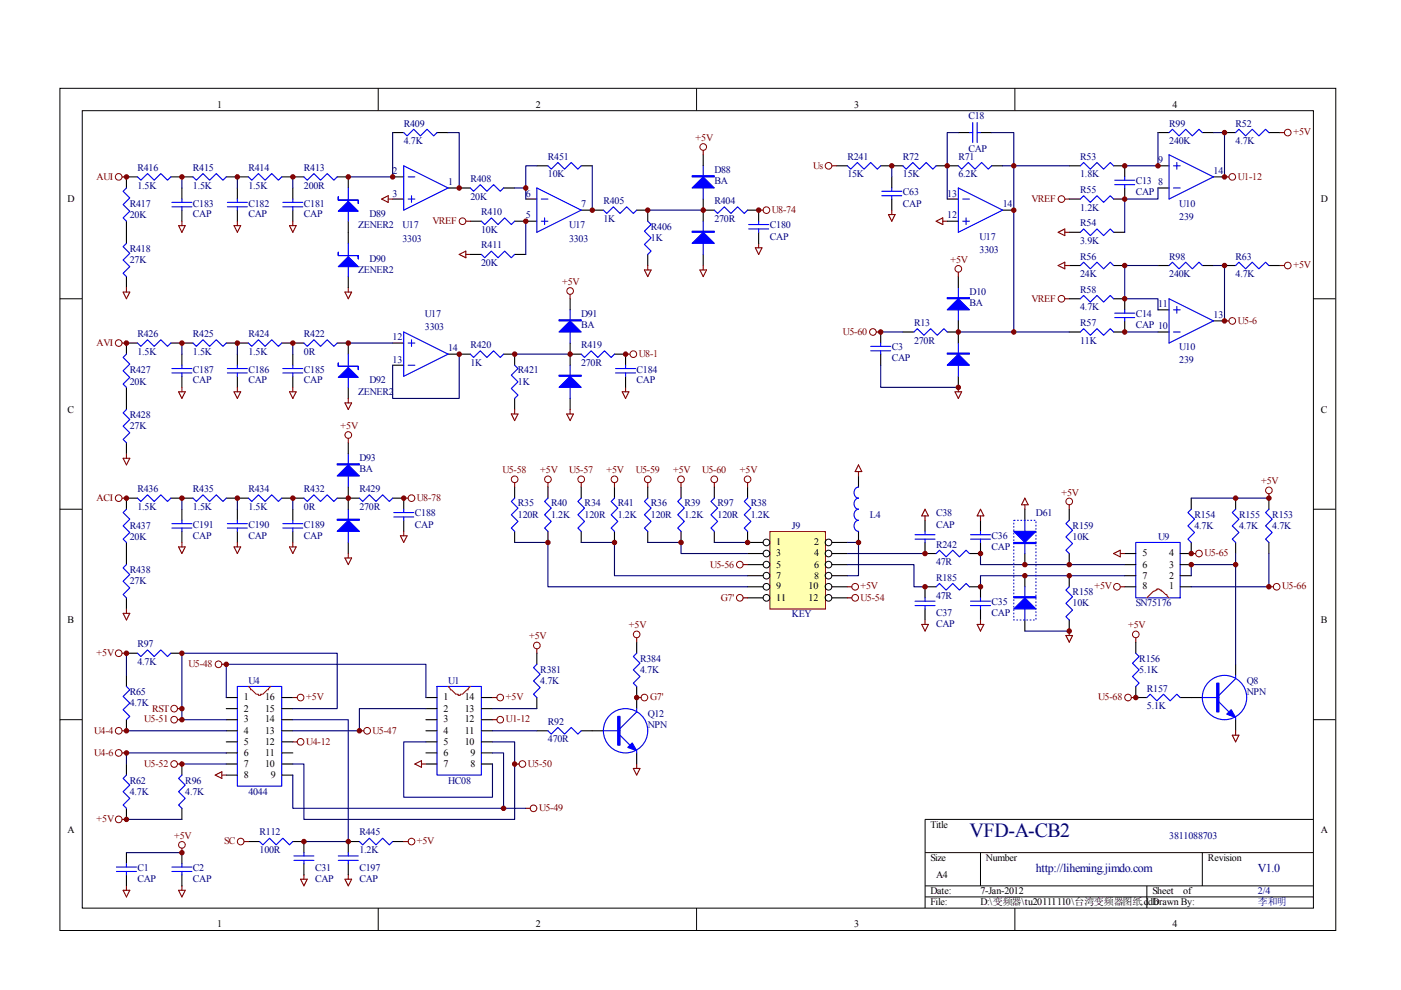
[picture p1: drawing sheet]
<svg xmlns="http://www.w3.org/2000/svg" width="297mm" height="210mm" viewBox="0 0 297 210" stroke-linecap="round" stroke-linejoin="round" font-family="sans-serif">
<g fill="none" stroke="#000" stroke-width=".21">
<path d="M12.7 18.7h270.5v178.6h-270.5zM80.2 18.7v4.7M147.7 18.7v4.7M215.2 18.7v4.7M17.4 23.5h261.1v169h-261.1zM12.7 63.3h4.7M278.4 63.3h4.7M12.7 108h4.7M278.4 108h4.7M12.7 152.6h4.7M278.4 152.6h4.7M278.4 173.7h-82.3v18.8"/>
<path d="M80.2 192.5v4.7M147.7 192.5v4.7M196.1 180.8h82.3M196.1 187.8h82.3M196.1 190.2h82.3M207.9 180.8v7M215.2 192.5v4.7M243.2 187.8v4.7M254.9 180.8v7"/>
</g>
<g fill="none" stroke="#000" stroke-width=".23">
<path d="M29.2 37.5h-2.4v2.4M36.2 37.5h4.7M38.6 39.9v2.3M48 37.5h4.7M50.3 39.9v2.3M59.7 37.5h4.7M62.1 39.9v2.3M71.5 37.5h2.3v2.4M83.2 37.5h2.4M83.2 28.1h2.4M92.7 28.1h2.3M95 39.9h4.7"/>
<path d="M106.8 39.9h2.3M113.8 35.2h2.4M123.2 35.2h2.4M149.1 32.8v2.4M177.3 35.2h2.4M186.7 35.2h4.7M189.1 37.5v2.4M198.5 35.2h4.7M203.2 28.1h2.3M207.9 28.1h2.3M210.2 35.2h2.4M226.7 35.2h2.3"/>
<path d="M236.1 35.2h2.4v2.3M238.5 39.9v2.3h-2.4M245.5 39.9h2.4M245.5 28.1h2.4M245.5 35.2h2.4M254.9 28.1h2.4M257.3 37.5h2.3M259.6 28.1h2.4M269 28.1h2.4M26.8 46.9v4.7M26.8 58.6v2.4M38.6 44.6v2.3"/>
<path d="M50.3 44.6v2.3M62.1 44.6v2.3M73.8 46.9v4.7M73.8 58.6v2.4M83.2 42.2h2.4M99.7 46.9h2.4M99.7 53.9h2.4M109.1 46.9h4.7M109.1 53.9h2.4M111.5 42.2h2.3M123.2 44.6h4.7M135 44.6h2.3v2.3"/>
<path d="M137.3 53.9v2.4M149.1 44.6h2.3M149.1 42.2v4.7M149.1 53.9v2.4M158.5 44.6h2.4v2.3M160.9 49.3v2.3M189.1 42.2v2.4M200.8 42.2h2.4M200.8 46.9h2.4M203.2 58.6v2.4M212.6 44.6h2.3M226.7 42.2h2.3"/>
<path d="M226.7 56.3h2.3M226.7 49.3h2.3M236.1 56.3h2.4M236.1 49.3h2.4M245.5 56.3h2.4M254.9 56.3h2.4M259.6 56.3h2.4M269 56.3h2.4M29.2 72.7h-2.4v2.4M36.2 72.7h4.7M38.6 75.1v2.3M38.6 79.8v2.3"/>
<path d="M48 72.7h4.7M50.3 75.1v2.3M50.3 79.8v2.3M59.7 72.7h4.7M62.1 75.1v2.3M62.1 79.8v2.3M71.5 72.7h2.3v2.4M83.2 77.4h2.4M83.2 72.7h2.4M95 75.1h4.7M106.8 75.1h2.3v2.3M120.9 75.1h2.3"/>
<path d="M120.9 63.3v2.4M120.9 72.7v4.7M130.3 75.1h2.3v2.3M132.6 79.8v2.3M186.7 70.4v2.3M186.7 75.1v2.3M191.4 70.4h2.4M200.8 70.4h2.4M203.2 68v4.7M203.2 79.8v2.3M226.7 70.4h2.3M226.7 63.3h2.3"/>
<path d="M236.1 63.3h2.4v2.4M238.5 68v2.4h-2.4M245.5 70.4h2.4M245.5 65.7h2.4M257.3 68h2.3M26.8 82.1v4.7M26.8 93.9v2.3M73.8 82.1v2.4M73.8 93.9v2.3M109.1 84.5v2.3M120.9 84.5v2.3M26.8 115v4.7"/>
<path d="M29.2 105.6h-2.4v2.4M36.2 105.6h4.7M38.6 108v2.3M38.6 112.7v2.3M48 105.6h4.7M50.3 108v2.3M50.3 112.7v2.3M59.7 105.6h4.7M62.1 108v2.3M62.1 112.7v2.3M71.5 105.6h4.7M73.8 103.3v4.7"/>
<path d="M73.8 115v2.4M83.2 105.6h2.4v2.4M85.6 110.3v2.4M196.1 117.4h2.4M205.5 117.4h2.4M238.5 117.4h2.3M238.5 119.7h2.3M250.2 117.4h2.4M250.2 119.7h2.4M26.8 126.8v2.3M26.8 138.5h2.4M36.2 138.5h2.4"/>
<path d="M113.8 138.5v2.4M135 136.2v2.3M196.1 129.1v2.4M198.5 124.4h-2.4v2.4M205.5 124.4h2.4M238.5 124.4h2.3M238.5 122.1h2.3M240.8 136.2v2.3M250.2 124.4h2.4M250.2 122.1h2.4M26.8 143.2v2.3M26.8 152.6v2.3"/>
<path d="M48 147.9h2.3M48 150.2h2.3M48 152.6h2.3M48 154.9h2.3M48 157.3h2.3M48 159.6h2.3M59.7 147.9h2.4M59.7 150.2h2.4M59.7 152.6h2.4M59.7 154.9h2.4M59.7 157.3h2.4M59.7 159.6h2.4"/>
<path d="M90.3 147.9h2.4M90.3 150.2h2.4M90.3 152.6h2.4M90.3 154.9h2.4M90.3 157.3h2.4M90.3 159.6h2.4M102.1 147.9h2.3M102.1 150.2h2.3M102.1 152.6h2.3M102.1 154.9h2.3M102.1 157.3h2.3M102.1 159.6h2.3"/>
<path d="M113.8 154.9h2.4M113.8 147.9v2.3M123.2 154.9h4.7M135 145.5v4.7M135 159.6v2.4M240.8 145.5v2.4h2.4M250.2 147.9h2.4M26.8 162v2.3M26.8 171.4v2.3M38.6 162v2.3M38.6 171.4v2.3M48 162h2.3"/>
<path d="M48 164.3h2.3M52.7 178.4h2.3M59.7 162h2.4M59.7 164.3h2.4M62.1 178.4h2.3v2.4M76.2 178.4h-2.4v2.4M83.2 178.4h2.4M90.3 162h2.4M102.1 162h2.3M26.8 180.8v2.3M26.8 185.5v2.3M38.6 180.8v2.3"/>
<path d="M38.6 185.5v2.3M64.4 183.1v2.4M73.8 183.1v2.4"/>
</g>
<g fill="none" stroke="#00f" stroke-width=".23">
<path d="M26.8 39.9l-.7 .7 1.4 1.4-1.4 1.4 1.4 1.4-1.4 1.4 .7 .7M29.2 37.5l.7 .7 1.4-1.4 1.4 1.4 1.4-1.4 1.4 1.4 .7-.7M40.9 37.5l.7 .7 1.4-1.4 1.4 1.4 1.5-1.4 1.4 1.4 .7-.7M52.7 37.5l.7 .7 1.4-1.4 1.4 1.4 1.4-1.4 1.4 1.4 .7-.7M64.4 37.5l.7 .7 1.5-1.4 1.4 1.4 1.4-1.4 1.4 1.4 .7-.7M73.8 39.9v7M85.6 28.1l.7 .7 1.4-1.4 1.4 1.4 1.4-1.4 1.4 1.4 .8-.7M85.6 35.2l9.4 4.7-9.4 4.7zM86.5 37.5h1.5M99.7 39.9l.7 .7 1.4-1.4 1.4 1.4 1.4-1.4 1.5 1.4 .7-.7M113.8 39.9l9.4 4.7-9.4 4.7zM116.2 35.2l.7 .7 1.4-1.4 1.4 1.4 1.4-1.4 1.4 1.4 .7-.7"/>
<path d="M149.1 35.2v7M179.7 35.2l.7 .7 1.4-1.4 1.4 1.4 1.4-1.4 1.4 1.4 .7-.7M189.1 39.9v.7M191.4 35.2l.7 .7 1.4-1.4 1.5 1.4 1.4-1.4 1.4 1.4 .7-.7M203.2 35.2l.7 .7 1.4-1.4 1.4 1.4 1.4-1.4 1.4 1.4 .7-.7M203.2 39.9l9.4 4.7-9.4 4.7zM205.5 28.1h.7M206.2 26v4.2M207.2 28.1h.7M207.2 26v4.2M229 35.2l.8-.7 1.4 1.4 1.4-1.4 1.4 1.4 1.4-1.4 .7 .7M236.3 39.2h4.3"/>
<path d="M236.3 38.2h4.3M238.5 37.5v.7M238.5 39.2v.7M247.9 28.1l.7-.7 1.4 1.4 1.4-1.4 1.4 1.4 1.4-1.4 .7 .7M247.9 32.8l9.4 4.7-9.4 4.7zM248.8 39.9h1.4M248.8 35.2h1.4M249.5 34.5v1.4M262 28.1l.7-.7 1.4 1.4 1.4-1.4 1.4 1.4 1.4-1.4 .7 .7M26.8 51.6l-.7 .7 1.4 1.4-1.4 1.4 1.4 1.4-1.4 1.4 .7 .7M36.4 42.9h4.3M36.4 43.9h4.3"/>
<path d="M38.6 42.2v.7M38.6 43.9v.7M48.2 42.9h4.2M48.2 43.9h4.2M50.3 42.2v.7M50.3 43.9v.7M60 42.9h4.2M60 43.9h4.2M62.1 42.2v.7M62.1 43.9v.7M73.8 51.6v7M86.5 42.2h1.5"/>
<path d="M87.2 41.5v1.4M102.1 46.9l.7 .7 1.4-1.4 1.4 1.4 1.4-1.4 1.4 1.4 .7-.7M102.1 53.9l.7 .8 1.4-1.5 1.4 1.5 1.4-1.5 1.4 1.5 .7-.8M114.8 42.2h1.4M114.8 46.9h1.4M115.5 46.2v1.4M127.9 44.6l.7 .7 1.4-1.4 1.5 1.4 1.4-1.4 1.4 1.4 .7-.7M137.3 46.9l.7 .7-1.4 1.4 1.4 1.4-1.4 1.4 1.4 1.4-.7 .7M149.1 46.9v7M151.4 44.6l.8 .7 1.4-1.4 1.4 1.4 1.4-1.4 1.4 1.4 .7-.7M158.7 47.6h4.3M158.7 48.5h4.3"/>
<path d="M160.9 46.9v.7M160.9 48.5v.8M187 40.6h4.2M187 41.5h4.2M189.1 41.5v.7M204.1 42.2h1.4M204.1 46.9h1.4M204.8 46.2v1.4M229 42.2l.8-.7 1.4 1.4 1.4-1.4 1.4 1.4 1.4-1.4 .7 .7M229 56.3l.8-.7 1.4 1.4 1.4-1.4 1.4 1.4 1.4-1.4 .7 .7M229 49.3l.8-.8 1.4 1.5 1.4-1.5 1.4 1.5 1.4-1.5 .7 .8M247.9 56.3l.7-.7 1.4 1.4 1.4-1.4 1.4 1.4 1.4-1.4 .7 .7"/>
<path d="M262 56.3l.7-.7 1.4 1.4 1.4-1.4 1.4 1.4 1.4-1.4 .7 .7M26.8 75.1l-.7 .7 1.4 1.4-1.4 1.4 1.4 1.4-1.4 1.4 .7 .7M29.2 72.7l.7 .7 1.4-1.4 1.4 1.4 1.4-1.4 1.4 1.4 .7-.7M36.4 78.1h4.3M36.4 79.1h4.3M38.6 77.4v.7M38.6 79.1v.7M40.9 72.7l.7 .7 1.4-1.4 1.4 1.4 1.5-1.4 1.4 1.4 .7-.7M48.2 78.1h4.2M48.2 79.1h4.2M50.3 77.4v.7M50.3 79.1v.7"/>
<path d="M52.7 72.7l.7 .7 1.4-1.4 1.4 1.4 1.4-1.4 1.4 1.4 .7-.7M60 78.1h4.2M60 79.1h4.2M62.1 77.4v.7M62.1 79.1v.7M64.4 72.7l.7 .7 1.5-1.4 1.4 1.4 1.4-1.4 1.4 1.4 .7-.7M73.8 75.1v7M85.6 70.4l9.4 4.7-9.4 4.7zM86.5 77.4h1.5M86.5 72.7h1.5M87.2 72v1.4M99.7 75.1l.7 .7 1.4-1.4 1.4 1.4 1.4-1.4 1.5 1.4 .7-.7"/>
<path d="M109.1 77.4l.7 .7-1.4 1.4 1.4 1.5-1.4 1.4 1.4 1.4-.7 .7M120.9 65.7v7M120.9 77.4v7.1M123.2 75.1l.7 .7 1.4-1.4 1.5 1.4 1.4-1.4 1.4 1.4 .7-.7M130.5 78.1h4.2M130.5 79.1h4.2M132.6 77.4v.7M132.6 79.1v.7M184.6 74.4h4.2M184.6 73.4h4.2M186.7 72.7v.7M186.7 74.4v.7"/>
<path d="M193.8 70.4l.7-.7 1.4 1.4 1.4-1.4 1.4 1.4 1.4-1.4 .7 .7M203.2 61v7M203.2 72.7v7.1M229 70.4l.8-.7 1.4 1.4 1.4-1.4 1.4 1.4 1.4-1.4 .7 .7M229 63.3l.8-.7 1.4 1.4 1.4-1.4 1.4 1.4 1.4-1.4 .7 .7M236.3 67.3h4.3M236.3 66.4h4.3M238.5 65.7v.7M238.5 67.3v.7M247.9 63.3l9.4 4.7-9.4 4.7zM248.8 70.4h1.4M248.8 65.7h1.4"/>
<path d="M249.5 65v1.4M26.8 86.8l-.7 .7 1.4 1.4-1.4 1.5 1.4 1.4-1.4 1.4 .7 .7M73.8 96.2v7.1M26.8 108l-.7 .7 1.4 1.4-1.4 1.4 1.4 1.4-1.4 1.4 .7 .7M26.8 119.7l-.7 .7 1.4 1.4-1.4 1.4 1.4 1.4-1.4 1.5 .7 .7M29.2 105.6l.7 .7 1.4-1.4 1.4 1.4 1.4-1.4 1.4 1.4 .7-.7M36.4 111h4.3M36.4 112h4.3M38.6 110.3v.7M38.6 112v.7M40.9 105.6l.7 .7 1.4-1.4 1.4 1.4 1.5-1.4 1.4 1.4 .7-.7M48.2 111h4.2"/>
<path d="M48.2 112h4.2M50.3 110.3v.7M50.3 112v.7M52.7 105.6l.7 .7 1.4-1.4 1.4 1.4 1.4-1.4 1.4 1.4 .7-.7M60 111h4.2M60 112h4.2M62.1 110.3v.7M62.1 112v.7M64.4 105.6l.7 .7 1.5-1.4 1.4 1.4 1.4-1.4 1.4 1.4 .7-.7M73.8 108v7M76.2 105.6l.7 .7 1.4-1.4 1.4 1.4 1.4-1.4 1.4 1.4 .7-.7M83.5 108.7h4.2"/>
<path d="M83.5 109.6h4.2M85.6 108v.7M85.6 109.6v.7M198.5 117.4l.7-.7 1.4 1.4 1.4-1.4 1.4 1.4 1.4-1.4 .7 .7M240.8 115h9.4v11.8h-9.4zM29.2 138.5l.7 .7 1.4-1.4 1.4 1.4 1.4-1.4 1.4 1.4 .7-.7M135 138.5l-.7 .7 1.4 1.4-1.4 1.4 1.4 1.4-1.4 1.4 .7 .7M194 128.4h4.2M194 127.5h4.2M196.1 126.8v.7M196.1 128.4v.7M198.5 124.4l.7-.7 1.4 1.4 1.4-1.4 1.4 1.4 1.4-1.4 .7 .7"/>
<path d="M240.8 138.5l.7 .7-1.4 1.4 1.4 1.4-1.4 1.4 1.4 1.4-.7 .7M26.8 145.5l.7 .8-1.4 1.4 1.4 1.4-1.4 1.4 1.4 1.4-.7 .7M50.3 145.5h9.4v21.2h-9.4zM92.7 145.5h9.4v18.8h-9.4zM113.8 140.9l-.7 .7 1.4 1.4-1.4 1.4 1.4 1.4-1.4 1.4 .7 .7M116.2 154.9l.7 .7 1.4-1.4 1.4 1.4 1.4-1.4 1.4 1.4 .7-.7M127.9 154.9h3.6M131.5 155.9l2.1 2.1M135 150.2v.7l-3.5 3.6M135 159.2v.4M243.2 147.9l.7-.7 1.4 1.4 1.4-1.4 1.4 1.4 1.4-1.4 .7 .7M26.8 164.3l-.7 .7 1.4 1.5-1.4 1.4 1.4 1.4-1.4 1.4 .7 .7"/>
<path d="M38.6 164.3l-.7 .7 1.4 1.5-1.4 1.4 1.4 1.4-1.4 1.4 .7 .7M55 178.4l.7 .7 1.4-1.4 1.5 1.4 1.4-1.4 1.4 1.4 .7-.7M76.2 178.4l.7 .7 1.4-1.4 1.4 1.4 1.4-1.4 1.4 1.4 .7-.7M24.7 183.8h4.2M24.7 184.8h4.2M26.8 183.1v.7M26.8 184.8v.7M36.4 183.8h4.3M36.4 184.8h4.3M38.6 183.1v.7M38.6 184.8v.7M62.3 181.5h4.3"/>
<path d="M62.3 182.4h4.3M64.4 180.8v.7M64.4 182.4v.7M71.7 181.5h4.3M71.7 182.4h4.3M73.8 180.8v.7M73.8 182.4v.7"/>
<circle cx="132.6" cy="154.9" r="4.7"/>
</g>
<g fill="none" stroke="#800000" stroke-width=".21">
<circle cx="25.2" cy="37.5" r=".71"/>
<circle cx="149.1" cy="31.2" r=".71"/>
<circle cx="175.7" cy="35.2" r=".71"/>
<circle cx="261.3" cy="37.5" r=".71"/>
<circle cx="273" cy="28.1" r=".71"/>
<circle cx="98.1" cy="46.9" r=".71"/>
<circle cx="162.5" cy="44.6" r=".71"/>
<circle cx="203.2" cy="57" r=".71"/>
<circle cx="225.1" cy="42.2" r=".71"/>
<circle cx="273" cy="56.3" r=".71"/>
<circle cx="25.2" cy="72.7" r=".71"/>
<circle cx="120.9" cy="61.7" r=".71"/>
<circle cx="134.3" cy="75.1" r=".71"/>
<circle cx="185.1" cy="70.4" r=".71"/>
<circle cx="225.1" cy="63.3" r=".71"/>
<circle cx="261.3" cy="68" r=".71"/>
<circle cx="73.8" cy="92.2" r=".71"/>
<circle cx="25.2" cy="105.6" r=".71"/>
<circle cx="87.2" cy="105.6" r=".71"/>
<circle cx="25.2" cy="138.5" r=".71"/>
<circle cx="113.8" cy="136.9" r=".71"/>
<circle cx="135" cy="134.5" r=".7"/>
<circle cx="25.2" cy="159.6" r=".71"/>
<circle cx="25.2" cy="154.9" r=".71"/>
<circle cx="36.9" cy="152.6" r=".71"/>
<circle cx="36.9" cy="150.2" r=".71"/>
<circle cx="46.3" cy="140.8" r=".71"/>
<circle cx="63.7" cy="147.9" r=".71"/>
<circle cx="77.8" cy="154.9" r=".7"/>
<circle cx="106.1" cy="152.6" r=".71"/>
<circle cx="106.1" cy="147.9" r=".71"/>
<circle cx="136.6" cy="147.9" r=".7"/>
<circle cx="25.2" cy="173.7" r=".71"/>
<circle cx="36.9" cy="162" r=".71"/>
<circle cx="38.6" cy="179.1" r=".71"/>
<circle cx="51" cy="178.4" r=".71"/>
<circle cx="87.2" cy="178.4" r=".71"/>
<circle cx="110.8" cy="162" r=".71"/>
<circle cx="113.1" cy="171.4" r=".7"/>
</g>
<g fill="none" stroke="#800000" stroke-width=".23">
<path d="M25.9 37.5h.9M149.1 31.9v.9M176.4 35.2h.9M259.6 37.5h1M271.4 28.1h.9M37.9 47.8h1.4l-.7 1.5zM38.6 46.9v.9M49.6 47.8h1.4l-.7 1.5zM50.3 46.9v.9M61.4 47.8h1.4l-.7 1.5zM62.1 46.9v.9M80.9 42.2l1.4-.7v1.4z"/>
<path d="M82.3 42.2h.9M97.4 53.9l1.4-.7v1.5zM98.8 53.9h.9M98.8 46.9h.9M136.6 57.2h1.4l-.7 1.4zM137.3 56.3v.9M148.4 57.2h1.4l-.7 1.4zM149.1 56.3v.9M160.1 52.5h1.5l-.7 1.4zM160.9 44.6h.9M160.9 51.6v.9M188.4 45.5h1.4l-.7 1.4z"/>
<path d="M189.1 44.6v.9M198.5 46.9l1.4-.7v1.4zM199.9 46.9h.9M203.2 57.7v.9M224.3 49.3l1.5-.8v1.5zM224.3 56.3l1.5-.7v1.4zM225.8 42.2h.9M225.8 49.3h.9M225.8 56.3h.9M271.4 56.3h.9M25.9 72.7h.9M26.1 61.9h1.4l-.7 1.4z"/>
<path d="M26.8 61v.9M73.1 61.9h1.4l-.7 1.4zM73.8 61v.9M120.9 62.4v.9M132.6 75.1h1M185.8 70.4h.9M225.8 63.3h.9M259.6 68h1M26.1 97.2h1.4l-.7 1.4zM26.8 96.2v1M37.9 83.1h1.4l-.7 1.4zM38.6 82.1v1"/>
<path d="M49.6 83.1h1.4l-.7 1.4zM50.3 82.1v1M61.4 83.1h1.4l-.7 1.4zM62.1 82.1v1M73.1 85.4h1.4l-.7 1.4zM73.8 84.5v.9M73.8 92.9v1M108.4 87.8h1.4l-.7 1.4zM109.1 86.8v1M120.2 87.8h1.4l-.7 1.4zM120.9 86.8v1M131.9 83.1h1.4l-.7 1.4z"/>
<path d="M132.6 82.1v1M202.5 83.1h1.4l-.7 1.4zM203.2 82.1v1M25.9 105.6h.9M37.9 116h1.4l-.7 1.4zM38.6 115v1M49.6 116h1.4l-.7 1.4zM50.3 115v1M61.4 116h1.4l-.7 1.4zM62.1 115v1M73.1 118.3h1.4l-.7 1.4zM73.8 117.4v.9"/>
<path d="M84.9 113.6h1.4l-.7 1.4zM85.6 105.6h.9M85.6 112.7v.9M25.9 138.5h.9M26.1 130h1.4l-.7 1.5zM26.8 129.1v.9M113.8 137.6v.9M135 135.2v1M25.9 154.9h.9M25.9 159.6h.9M37.6 152.6h1M37.6 150.2h1"/>
<path d="M47 140.9h1M62.1 147.9h.9M76.2 154.9h.9M104.4 147.9h1M104.4 152.6h1M135 147.9h.9M25.9 173.7h.9M37.6 162h1M38.6 179.8v1M45.6 164.3l1.4-.7v1.4zM47 164.3h1M51.7 178.4h1"/>
<path d="M85.6 178.4h.9M88 162l1.4-.7v1.4zM89.4 162h.9M109.1 162h1M111.5 171.4h.9M134.3 162.9h1.4l-.7 1.4zM135 162v.9M26.1 188.8h1.4l-.7 1.4zM26.8 187.8v1M37.9 188.8h1.4l-.7 1.4zM38.6 187.8v1M63.7 186.4h1.4l-.7 1.4z"/>
<path d="M64.4 185.5v.9M73.1 186.4h1.4l-.7 1.4zM73.8 185.5v.9"/>
</g>
<g fill="#00f" stroke="#00f" stroke-width=".23">
<path d="M146.7 51.6l2.4-2.3 2.3 2.3z"/>
<path d="M146.7 39.9l2.4-2.4 2.3 2.4z"/>
<path d="M71.7 44.8l2.1-2.1 2.2 2.1z"/>
<path d="M118.5 82.1l2.4-2.3 2.3 2.3z"/>
<path d="M118.5 70.4l2.4-2.4 2.3 2.4z"/>
<path d="M71.7 80l2.1-2.1 2.2 2.1z"/>
<path d="M71.7 56.5l2.1-2.1 2.2 2.1z"/>
<path d="M71.5 112.7l2.3-2.4 2.4 2.4z"/>
<path d="M71.5 100.9l2.3-2.3 2.4 2.3z"/>
<path d="M200.8 77.4l2.4-2.3 2.3 2.3z"/>
<path d="M200.8 65.7l2.4-2.4 2.3 2.4z"/>
<path d="M134 157.5l1 1.7-1.9-.7z"/>
<path d="M146.7 49h4.7v.3h-4.7z" fill-rule="evenodd"/>
<path d="M146.7 37.3h4.7v.2h-4.7z" fill-rule="evenodd"/>
<path d="M71.7 41.7v.7h4.3v.7v-.7h-4.3z" fill-rule="evenodd"/>
<path d="M118.5 79.5h4.7v.3h-4.7z" fill-rule="evenodd"/>
<path d="M118.5 67.8h4.7v.2h-4.7z" fill-rule="evenodd"/>
<path d="M71.7 77v.7h4.3v.7v-.7h-4.3z" fill-rule="evenodd"/>
<path d="M71.7 53.5v.7h4.3v.7v-.7h-4.3z" fill-rule="evenodd"/>
<path d="M71.5 110.1h4.7v.2h-4.7z" fill-rule="evenodd"/>
<path d="M71.5 98.3h4.7v.3h-4.7z" fill-rule="evenodd"/>
<path d="M200.8 74.9h4.7v.2h-4.7z" fill-rule="evenodd"/>
<path d="M200.8 63.1h4.7v.2h-4.7z" fill-rule="evenodd"/>
<path d="M131 151.9h.5v6.1h-.5z" fill-rule="evenodd"/>
</g>
<g fill="none" stroke="#000080" stroke-width=".23">
<path d="M38.6 37.5v2.4M50.3 37.5v2.4M62.1 37.5v2.4M83.2 28.1v9.4h-9.4M95 28.1h2.4v11.8M109.1 39.9h2.4M113.8 35.2h-2.3v7M125.6 35.2v9.4M189.1 35.2v2.3M203.2 28.1h-2.4v14.1M210.2 28.1h4.7v42.3h11.8M212.6 35.2h14.1"/>
<path d="M245.5 28.1v7.1h-7M245.5 39.9v2.3h-7v7.1M257.3 28.1h2.3v9.4M111.5 46.9v7M137.3 44.6h11.8M245.5 56.3h-7v7h7v2.4M257.3 56.3h2.3v11.7M38.6 72.7v2.4M50.3 72.7v2.4M62.1 72.7v2.4M73.8 72.7h9.4M97.4 75.1v9.4h-14.2v-7.1"/>
<path d="M109.1 75.1h11.8M186.7 77.4v4.7h16.5M186.7 70.4h4.7M203.2 70.4h11.7M238.5 70.4h7M38.6 105.6v2.4M50.3 105.6v2.4M62.1 105.6v2.4M26.8 138.5v4.7M26.8 154.9h21.2M48 147.9v-7h42.3v7M48 159.6h-21.2v2.4"/>
<path d="M62.1 150.2h9.4v-11.7h-32.9v14.1h9.4M62.1 152.6h11.7v25.8h-9.4M90.3 150.2h-14.1v4.7h-14.1M90.3 157.3h-4.7v11.7h18.8v-7M104.4 159.6h2.4v11.8h-44.7v-7.1M104.4 157.3h4.7v16.4h-44.7v-11.7h-2.3M104.4 154.9h9.4M104.4 150.2h9.4M26.8 173.7h11.8M38.6 162h9.4M106.8 171.4h4.7M26.8 180.8h11.8"/>
</g>
<g fill="#800000" stroke="#800000" stroke-width=".21">
<circle cx="73.8" cy="37.5" r=".47"/>
<circle cx="62.1" cy="37.5" r=".47"/>
<circle cx="50.3" cy="37.5" r=".47"/>
<circle cx="38.6" cy="37.5" r=".47"/>
<circle cx="97.4" cy="75.1" r=".47"/>
<circle cx="26.8" cy="72.7" r=".47"/>
<circle cx="38.6" cy="72.7" r=".47"/>
<circle cx="50.3" cy="72.7" r=".47"/>
<circle cx="62.1" cy="72.7" r=".47"/>
<circle cx="73.8" cy="72.7" r=".47"/>
<circle cx="109.1" cy="75.1" r=".47"/>
<circle cx="132.6" cy="75.1" r=".47"/>
<circle cx="120.9" cy="75.1" r=".47"/>
<circle cx="111.5" cy="46.9" r=".47"/>
<circle cx="111.5" cy="39.9" r=".47"/>
<circle cx="137.3" cy="44.6" r=".47"/>
<circle cx="125.6" cy="44.6" r=".47"/>
<circle cx="149.1" cy="44.6" r=".47"/>
<circle cx="160.9" cy="44.6" r=".47"/>
<circle cx="26.8" cy="37.5" r=".47"/>
<circle cx="83.2" cy="37.5" r=".47"/>
<circle cx="97.4" cy="39.9" r=".47"/>
<circle cx="26.8" cy="105.6" r=".47"/>
<circle cx="38.6" cy="105.6" r=".47"/>
<circle cx="50.3" cy="105.6" r=".47"/>
<circle cx="62.1" cy="105.6" r=".47"/>
<circle cx="73.8" cy="105.6" r=".47"/>
<circle cx="85.6" cy="105.6" r=".47"/>
<circle cx="200.8" cy="35.2" r=".47"/>
<circle cx="189.1" cy="35.2" r=".47"/>
<circle cx="214.9" cy="35.2" r=".47"/>
<circle cx="214.9" cy="44.6" r=".47"/>
<circle cx="238.5" cy="35.2" r=".47"/>
<circle cx="245.5" cy="35.2" r=".47"/>
<circle cx="238.5" cy="63.3" r=".47"/>
<circle cx="238.5" cy="56.3" r=".47"/>
<circle cx="238.5" cy="42.2" r=".47"/>
<circle cx="238.5" cy="70.4" r=".47"/>
<circle cx="259.6" cy="28.1" r=".47"/>
<circle cx="259.6" cy="56.3" r=".47"/>
<circle cx="259.6" cy="37.5" r=".47"/>
<circle cx="259.6" cy="68" r=".47"/>
<circle cx="186.7" cy="70.4" r=".47"/>
<circle cx="203.2" cy="82.1" r=".47"/>
<circle cx="214.9" cy="70.4" r=".47"/>
<circle cx="203.2" cy="70.4" r=".47"/>
<circle cx="48" cy="140.8" r=".47"/>
<circle cx="38.6" cy="152.6" r=".47"/>
<circle cx="38.6" cy="150.2" r=".47"/>
<circle cx="38.6" cy="138.5" r=".47"/>
<circle cx="26.8" cy="138.5" r=".47"/>
<circle cx="26.8" cy="154.9" r=".47"/>
<circle cx="76.2" cy="154.9" r=".47"/>
<circle cx="26.8" cy="159.6" r=".47"/>
<circle cx="38.6" cy="180.8" r=".47"/>
<circle cx="26.8" cy="173.7" r=".47"/>
<circle cx="38.6" cy="162" r=".47"/>
<circle cx="73.8" cy="178.4" r=".47"/>
<circle cx="64.4" cy="178.4" r=".47"/>
<circle cx="109.1" cy="162" r=".47"/>
<circle cx="106.8" cy="171.4" r=".47"/>
<circle cx="135" cy="147.9" r=".47"/>
</g>
<path d="M243.2 126.8l.2-.3a3.8 3.8 0 0 1 1.9-1.4v-.2h.4l.5 .2v.2h.3l.7 .8h.2v.2l.5 .5M52.7 145.5l.4 .5v.3h.3l.5 .4a.74 .74 0 0 0 .9 .5v.2h.5v-.2a.74 .74 0 0 0 .9-.5l.5-.4h.2v-.3l.5-.5M95 145.5l.5 .5v.3h.2l.5 .4a.74 .74 0 0 0 .9 .5v.2h.5v-.2a.74 .74 0 0 0 .9-.5l.5-.4h.2v-.3l.5-.5" fill="none" stroke="#f00" stroke-width=".23"/>
<path d="M163.3 112.8h11.7v16.3h-11.7z" fill="#ffffb0"/>
<g fill="none" stroke="#800000" stroke-width=".21">
<path d="M163.2 112.7h11.8v16.4h-11.8z"/>
<circle cx="109.1" cy="101.6" r=".71"/>
<circle cx="116.2" cy="101.6" r=".71"/>
<circle cx="123.2" cy="101.6" r=".71"/>
<circle cx="130.3" cy="101.6" r=".71"/>
<circle cx="137.3" cy="101.6" r=".71"/>
<circle cx="144.4" cy="101.6" r=".71"/>
<circle cx="151.4" cy="101.6" r=".71"/>
<circle cx="156.9" cy="119.7" r=".7"/>
<circle cx="158.5" cy="101.6" r=".71"/>
<circle cx="226.7" cy="106.3" r=".71"/>
<circle cx="254.2" cy="117.4" r=".7"/>
<circle cx="269" cy="104" r=".7"/>
<circle cx="156.9" cy="126.8" r=".71"/>
<circle cx="181.3" cy="126.8" r=".71"/>
<circle cx="181.3" cy="124.4" r=".71"/>
<circle cx="236.8" cy="124.4" r=".71"/>
<circle cx="240.8" cy="134.5" r=".7"/>
<circle cx="270.7" cy="124.4" r=".7"/>
<circle cx="63.7" cy="157.3" r=".71"/>
<circle cx="239.2" cy="147.9" r=".7"/>
</g>
<g fill="none" stroke="#000" stroke-width=".21">
<circle cx="162.5" cy="115" r=".71"/>
<circle cx="162.5" cy="119.7" r=".71"/>
<circle cx="162.5" cy="117.4" r=".71"/>
<circle cx="175.7" cy="115" r=".7"/>
<circle cx="175.7" cy="119.7" r=".7"/>
<circle cx="175.7" cy="117.4" r=".7"/>
<circle cx="162.5" cy="126.8" r=".71"/>
<circle cx="162.5" cy="124.4" r=".71"/>
<circle cx="162.5" cy="122.1" r=".71"/>
<circle cx="175.7" cy="126.8" r=".71"/>
<circle cx="175.7" cy="124.4" r=".7"/>
<circle cx="175.7" cy="122.1" r=".7"/>
</g>
<g fill="none" stroke="#000" stroke-width=".23">
<path d="M109.1 103.3v2.3M109.1 112.7v2.3M116.2 103.3v2.3M116.2 112.7v2.3M123.2 103.3v2.3M123.2 112.7v2.3M130.3 103.3v2.3M130.3 112.7v2.3M137.3 103.3v2.3M137.3 112.7v2.3M144.4 103.3v2.3M144.4 112.7v2.3"/>
<path d="M151.4 103.3v2.3M151.4 112.7v2.3M158.5 112.7v2.3h3.3M158.5 117.4h3.3M158.5 119.7h3.3M158.5 103.3v2.3M176.4 115h3.3M176.4 117.4h3.3M176.4 119.7h3.3M182 100.9v2.4M182 112.7v2.3M196.1 110.3v2.4"/>
<path d="M196.1 115v2.4M207.9 110.3v2.4M207.9 115v2.4M217.3 108v2.3M217.3 117.4v2.3M226.7 108v2.3M226.7 117.4v2.3M252.6 105.6v2.4M252.6 115v2.4M262 105.6v2.4M262 115v2.4M269 105.6v2.4"/>
<path d="M269 115v2.4M158.5 122.1h3.3M158.5 124.4h3.3M158.5 126.8h3.3M176.4 122.1h3.3M176.4 124.4h3.3M176.4 126.8h3.3M207.9 124.4v2.4M207.9 129.1v2.4M217.3 122.1v2.3M217.3 131.5v2.3M226.7 122.1v2.3"/>
<path d="M226.7 131.5v2.3M252.6 147.9h2.3M262 140.9v2.3M262 152.6v2.3"/>
</g>
<g fill="none" stroke="#00f" stroke-width=".23">
<path d="M109.1 105.6l-.7 .7 1.4 1.4-1.4 1.4 1.4 1.5-1.4 1.4 .7 .7M116.2 105.6l-.7 .7 1.4 1.4-1.4 1.4 1.4 1.5-1.4 1.4 .7 .7M123.2 105.6l-.7 .7 1.4 1.4-1.4 1.4 1.4 1.5-1.4 1.4 .7 .7M130.3 105.6l-.7 .7 1.4 1.4-1.4 1.4 1.4 1.5-1.4 1.4 .7 .7M137.3 105.6l-.7 .7 1.4 1.4-1.4 1.4 1.4 1.5-1.4 1.4 .7 .7M144.4 105.6l-.7 .7 1.4 1.4-1.4 1.4 1.4 1.5-1.4 1.4 .7 .7M151.4 105.6l-.7 .7 1.5 1.4-1.5 1.4 1.5 1.5-1.5 1.4 .7 .7M158.5 105.6l-.7 .7 1.4 1.4-1.4 1.4 1.4 1.5-1.4 1.4 .7 .7M182 103.3a1.2 1.2 0 0 0-.9 1.1 1.2 1.2 0 0 0 .9 1.2 1.2 1.2 0 0 0-.9 1.2 1.2 1.2 0 0 0 .9 1.2 1.21 1.21 0 0 0-.9 1.1 1.21 1.21 0 0 0 .9 1.2 1.2 1.2 0 0 0-.9 1.2 1.2 1.2 0 0 0 .9 1.2M194 113.4h4.2M194 114.3h4.2M196.1 112.7v.7"/>
<path d="M196.1 114.3v.7M205.8 113.4h4.2M205.8 114.3h4.2M207.9 112.7v.7M207.9 114.3v.7M217.3 110.3v7.1M226.7 110.3l-.7 .7 1.4 1.4-1.4 1.4 1.4 1.5-1.4 1.4 .7 .7M252.6 108l-.7 .7 1.4 1.4-1.4 1.4 1.4 1.4-1.4 1.4 .7 .7M262 108l-.7 .7 1.4 1.4-1.4 1.4 1.4 1.4-1.4 1.4 .7 .7M269 108l-.7 .7 1.4 1.4-1.4 1.4 1.4 1.4-1.4 1.4 .7 .7M205.8 127.5h4.2M205.8 128.4h4.2"/>
<path d="M207.9 126.8v.7M207.9 128.4v.7M217.3 124.4v7.1M226.7 124.4l-.7 .7 1.4 1.4-1.4 1.4 1.4 1.4-1.4 1.5 .7 .7M254.9 147.9h3.5M258.4 148.8l2.2 2.1M262 143.2v.7l-3.6 3.5M262 152.1v.5"/>
<circle cx="259.6" cy="147.9" r="4.7"/>
</g>
<g fill="none" stroke="#800000" stroke-width=".23">
<path d="M182 98.6l.7 1.4h-1.4zM182 100v.9M109.1 102.3v1M116.2 102.3v1M123.2 102.3v1M130.3 102.3v1M137.3 102.3v1M144.4 102.3v1M151.4 102.3v1M157.6 119.7h.9M158.5 102.3v1M196.1 109.4v.9"/>
<path d="M196.1 108l.7 1.4h-1.4zM207.9 109.4v.9M207.9 108l.7 1.4h-1.4zM217.3 105.6l.7 1.4h-1.4zM217.3 107v1M226.7 107v1M236.1 117.4l1.4-.7v1.4zM237.5 117.4h1M252.6 117.4h.9M269 104.7v.9M157.6 126.8h.9M179.7 124.4h.9"/>
<path d="M179.7 126.8h.9M195.4 132.4h1.4l-.7 1.4zM196.1 131.5v.9M207.2 132.4h1.4l-.7 1.4zM207.9 131.5v.9M226 134.7h1.4l-.7 1.5zM226.7 133.8v.9M237.5 124.4h1M240.8 135.2v1M269 124.4h1M62.1 157.3h.9M239.9 147.9h.9"/>
<path d="M261.3 155.9h1.4l-.7 1.4zM262 154.9v1"/>
</g>
<g fill="#800000" stroke="#800000" stroke-width=".21">
<circle cx="252.6" cy="117.4" r=".47"/>
<circle cx="252.6" cy="119.7" r=".47"/>
<circle cx="269" cy="124.4" r=".47"/>
<circle cx="269" cy="105.6" r=".47"/>
<circle cx="262" cy="105.6" r=".47"/>
<circle cx="240.8" cy="147.9" r=".47"/>
<circle cx="262" cy="119.7" r=".47"/>
<circle cx="207.9" cy="117.4" r=".47"/>
<circle cx="226.7" cy="119.7" r=".47"/>
<circle cx="217.3" cy="119.7" r=".47"/>
<circle cx="207.9" cy="124.4" r=".47"/>
<circle cx="226.7" cy="122.1" r=".47"/>
<circle cx="217.3" cy="122.1" r=".47"/>
<circle cx="196.1" cy="117.4" r=".47"/>
<circle cx="196.1" cy="124.4" r=".47"/>
<circle cx="158.5" cy="115" r=".47"/>
<circle cx="144.4" cy="115" r=".47"/>
<circle cx="130.3" cy="115" r=".47"/>
<circle cx="116.2" cy="115" r=".47"/>
<circle cx="226.7" cy="133.8" r=".47"/>
<circle cx="182" cy="115" r=".47"/>
</g>
<g fill="none" stroke="#000080" stroke-width=".23">
<path d="M109.1 115h7.1v9.4h42.3M123.2 115h7.1v7.1h28.2M137.3 115h7.1v2.4h14.1M151.4 115h7.1M179.7 119.7h14.1v4.7h2.3M179.7 115h2.3v7.1h-2.3M179.7 117.4h16.4M207.9 117.4v2.3h30.6M252.6 105.6h16.4M262 117.4v2.3h-9.4v2.4M262 119.7v21.2M269 117.4v7h-16.4"/>
<path d="M217.3 133.8h9.4M238.5 122.1h-30.6v2.3"/>
</g>
<g fill="#00f" stroke="#00f" stroke-width=".23">
<path d="M261 150.5l1 1.6-1.9-.7z"/>
<path d="M214.9 129.1l2.4-2.3 2.3 2.3z"/>
<path d="M214.9 112.7h4.7l-2.3 2.3z"/>
<path d="M258 144.8h.4v6.1h-.4z" fill-rule="evenodd"/>
<path d="M214.9 126.5h4.7v.3h-4.7z" fill-rule="evenodd"/>
<path d="M214.9 115h4.7v.3h-4.7z" fill-rule="evenodd"/>
</g>
<path d="M214.9 110.3h4.7v21.2h-4.7v-21.2" fill="none" stroke="#00f" stroke-width=".21" stroke-dasharray=".4 .4 .4 .4 .4 .4 .4 .4" stroke-linecap="butt"/>
<text font-size="4.2" fill="#000080" x="205.6" y="177.4">VFD-A-CB2</text>
<g font-size="2.5" fill="#000080">
<text x="219.6" y="184.8">http://liheming.jimdo.com</text>
<text x="266.7" y="184.8">V1.0</text>
</g>
<g font-size="2.1">
<text x="46.1" y="22.9">1</text>
<text x="113.6" y="22.9">2</text>
<text x="181.1" y="22.9">3</text>
<text x="248.6" y="22.9">4</text>
<text x="14.3" y="42.8">D</text>
<text x="280.1" y="42.8">D</text>
<text x="14.3" y="87.5">C</text>
<text x="280.1" y="87.5">C</text>
<text x="164.6" y="115.6">1</text>
<text x="164.6" y="118">3</text>
<text x="172.6" y="115.6">2</text>
<text x="172.6" y="118">4</text>
<text x="242.2" y="118">5</text>
<text x="247.9" y="118">4</text>
<text x="164.6" y="120.3">5</text>
<text x="164.6" y="122.7">7</text>
<text x="164.6" y="125">9</text>
<text x="171.4" y="125">10</text>
<text x="172.6" y="120.3">6</text>
<text x="172.6" y="122.7">8</text>
<text x="242.2" y="120.3">6</text>
<text x="242.2" y="122.7">7</text>
<text x="242.2" y="125">8</text>
<text x="247.9" y="125">1</text>
<text x="247.9" y="122.7">2</text>
<text x="247.9" y="120.3">3</text>
<text x="164.6" y="127.4">11</text>
<text x="171.4" y="127.4">12</text>
<text x="14.3" y="132.1">B</text>
<text x="280.1" y="132.1">B</text>
<text x="51.7" y="148.5">1</text>
<text x="56.2" y="148.5">16</text>
<text x="94.1" y="148.5">1</text>
<text x="98.6" y="148.5">14</text>
<text x="51.7" y="150.9">2</text>
<text x="51.7" y="153.2">3</text>
<text x="51.7" y="155.5">4</text>
<text x="56.2" y="155.5">13</text>
<text x="56.2" y="153.2">14</text>
<text x="56.2" y="150.9">15</text>
<text x="94.1" y="150.9">2</text>
<text x="94.1" y="153.2">3</text>
<text x="94.1" y="155.5">4</text>
<text x="98.6" y="155.5">11</text>
<text x="98.6" y="153.2">12</text>
<text x="98.6" y="150.9">13</text>
<text x="51.7" y="157.9">5</text>
<text x="51.7" y="160.3">6</text>
<text x="56.2" y="160.3">11</text>
<text x="56.2" y="157.9">12</text>
<text x="94.1" y="157.9">5</text>
<text x="94.1" y="160.3">6</text>
<text x="98.6" y="157.9">10</text>
<text x="99.7" y="160.3">9</text>
<text x="51.7" y="162.6">7</text>
<text x="51.7" y="164.9">8</text>
<text x="56.2" y="162.6">10</text>
<text x="57.4" y="164.9">9</text>
<text x="94.1" y="162.6">7</text>
<text x="99.7" y="162.6">8</text>
<text x="14.3" y="176.7">A</text>
<text x="197.3" y="175.5">Title</text>
<text x="280.1" y="176.7">A</text>
<text x="197.3" y="182.6">Size</text>
<text x="209" y="182.6">Number</text>
<text x="256.1" y="182.6">Revision</text>
<text x="197.3" y="189.6">Date:</text>
<text x="197.3" y="192">File:</text>
<text x="198.5" y="186.1">A4</text>
<text x="207.9" y="189.6">7-Jan-2012</text>
<text x="207.9" y="192">D:\变频器\tu20111110\台湾变频器图纸.ddb</text>
<text x="244.3" y="189.6">Sheet</text>
<text x="244.3" y="192">Drawn By:</text>
<text x="250.9" y="189.6">of</text>
<text x="46.1" y="196.6">1</text>
<text x="113.6" y="196.6">2</text>
<text x="181.1" y="196.6">3</text>
<text x="248.6" y="196.6">4</text>
</g>
<g font-size="2.1" fill="#000080">
<text x="85.6" y="26.9">R409</text>
<text x="205.3" y="25.2">C18</text>
<text x="247.9" y="26.9">R99</text>
<text x="262" y="26.9">R52</text>
<text x="85.6" y="30.6">4.7K</text>
<text x="116.2" y="33.9">R451</text>
<text x="179.7" y="33.9">R241</text>
<text x="191.4" y="33.9">R72</text>
<text x="203.2" y="33.9">R71</text>
<text x="205.3" y="32.3">CAP</text>
<text x="229" y="33.9">R53</text>
<text x="245.5" y="34.6">9</text>
<text x="247.9" y="30.6">240K</text>
<text x="262" y="30.6">4.7K</text>
<text x="29.1" y="36.3">R416</text>
<text x="29.1" y="40">1.5K</text>
<text x="40.9" y="36.3">R415</text>
<text x="40.9" y="40">1.5K</text>
<text x="52.7" y="36.3">R414</text>
<text x="52.7" y="40">1.5K</text>
<text x="64.4" y="36.3">R413</text>
<text x="64.4" y="40">200R</text>
<text x="83.2" y="36.9">2</text>
<text x="83.2" y="41.7">3</text>
<text x="95" y="39.3">1</text>
<text x="99.7" y="38.6">R408</text>
<text x="111.5" y="41.7">6</text>
<text x="116.2" y="37.6">10K</text>
<text x="151.5" y="36.7">D88</text>
<text x="151.5" y="39">BA</text>
<text x="179.7" y="37.6">15K</text>
<text x="191.4" y="37.6">15K</text>
<text x="191.4" y="41.4">C63</text>
<text x="200.8" y="41.7">13</text>
<text x="203.2" y="37.6">6.2K</text>
<text x="229" y="37.6">1.8K</text>
<text x="229" y="40.9">R55</text>
<text x="240.8" y="39">C13</text>
<text x="240.8" y="41.4">CAP</text>
<text x="245.5" y="39.3">8</text>
<text x="257.3" y="36.9">14</text>
<text x="27.5" y="44">R417</text>
<text x="27.5" y="46.3">20K</text>
<text x="40.9" y="43.8">C183</text>
<text x="40.9" y="46.1">CAP</text>
<text x="52.7" y="43.8">C182</text>
<text x="52.7" y="46.1">CAP</text>
<text x="64.4" y="43.8">C181</text>
<text x="64.4" y="46.1">CAP</text>
<text x="78.3" y="46.1">D89</text>
<text x="99.7" y="42.3">20K</text>
<text x="102" y="45.6">R410</text>
<text x="111.5" y="46.3">5</text>
<text x="123.2" y="44">7</text>
<text x="127.9" y="43.3">R405</text>
<text x="127.9" y="47">1K</text>
<text x="151.5" y="43.3">R404</text>
<text x="151.5" y="47">270R</text>
<text x="191.4" y="43.8">CAP</text>
<text x="200.8" y="46.3">12</text>
<text x="212.6" y="44">14</text>
<text x="229" y="44.7">1.2K</text>
<text x="250" y="43.8">U10</text>
<text x="250" y="46.6">239</text>
<text x="27.5" y="53.4">R418</text>
<text x="75.9" y="48.4">ZENER2</text>
<text x="85.3" y="48.4">U17</text>
<text x="85.3" y="51.2">3303</text>
<text x="102" y="49.4">10K</text>
<text x="102" y="52.7">R411</text>
<text x="120.6" y="48.4">U17</text>
<text x="120.6" y="51.2">3303</text>
<text x="138" y="48.7">R406</text>
<text x="138" y="51.1">1K</text>
<text x="163.2" y="48.4">C180</text>
<text x="163.2" y="50.8">CAP</text>
<text x="207.7" y="50.8">U17</text>
<text x="207.7" y="53.6">3303</text>
<text x="229" y="48">R54</text>
<text x="229" y="51.7">3.9K</text>
<text x="27.5" y="55.7">27K</text>
<text x="75.9" y="57.8">ZENER2</text>
<text x="78.3" y="55.5">D90</text>
<text x="102" y="56.4">20K</text>
<text x="229" y="55">R56</text>
<text x="229" y="58.8">24K</text>
<text x="247.9" y="55">R98</text>
<text x="247.9" y="58.8">240K</text>
<text x="262" y="55">R63</text>
<text x="262" y="58.8">4.7K</text>
<text x="205.6" y="62.5">D10</text>
<text x="205.6" y="64.9">BA</text>
<text x="229" y="62.1">R58</text>
<text x="229" y="65.8">4.7K</text>
<text x="245.5" y="65.1">11</text>
<text x="29.1" y="71.5">R426</text>
<text x="40.9" y="71.5">R425</text>
<text x="52.7" y="71.5">R424</text>
<text x="64.4" y="71.5">R422</text>
<text x="90.1" y="67.2">U17</text>
<text x="90.1" y="70">3303</text>
<text x="123.2" y="67.2">D91</text>
<text x="123.2" y="69.6">BA</text>
<text x="193.8" y="69.1">R13</text>
<text x="229" y="69.1">R57</text>
<text x="240.8" y="67.2">C14</text>
<text x="240.8" y="69.6">CAP 10</text>
<text x="257.3" y="67.5">13</text>
<text x="29.1" y="75.2">1.5K</text>
<text x="40.9" y="75.2">1.5K</text>
<text x="52.7" y="75.2">1.5K</text>
<text x="64.4" y="75.2">0R</text>
<text x="83.2" y="72.2">12</text>
<text x="83.2" y="76.9">13</text>
<text x="95" y="74.5">14</text>
<text x="99.7" y="73.8">R420</text>
<text x="99.7" y="77.6">1K</text>
<text x="123.2" y="73.8">R419</text>
<text x="123.2" y="77.6">270R</text>
<text x="189.1" y="74.3">C3</text>
<text x="189.1" y="76.6">CAP</text>
<text x="193.8" y="72.9">270R</text>
<text x="229" y="72.9">11K</text>
<text x="250" y="74.3">U10</text>
<text x="250" y="77.1">239</text>
<text x="27.5" y="79.2">R427</text>
<text x="27.5" y="81.5">20K</text>
<text x="40.9" y="79">C187</text>
<text x="40.9" y="81.3">CAP</text>
<text x="52.7" y="79">C186</text>
<text x="52.7" y="81.3">CAP</text>
<text x="64.4" y="79">C185</text>
<text x="64.4" y="81.3">CAP</text>
<text x="75.9" y="83.7">ZENER2</text>
<text x="78.3" y="81.3">D92</text>
<text x="109.8" y="79.2">R421</text>
<text x="109.8" y="81.5">1K</text>
<text x="135" y="79">C184</text>
<text x="135" y="81.3">CAP</text>
<text x="27.5" y="88.6">R428</text>
<text x="27.5" y="90.9">27K</text>
<text x="76.2" y="97.8">D93</text>
<text x="76.2" y="100.1">BA</text>
<text x="29.1" y="104.3">R436</text>
<text x="40.9" y="104.3">R435</text>
<text x="52.7" y="104.3">R434</text>
<text x="64.4" y="104.3">R432</text>
<text x="76.2" y="104.3">R429</text>
<text x="109.8" y="107.4">R35</text>
<text x="116.8" y="107.4">R40</text>
<text x="124" y="107.4">R34</text>
<text x="131" y="107.4">R41</text>
<text x="138" y="107.4">R36</text>
<text x="145.1" y="107.4">R39</text>
<text x="152.1" y="107.4">R97</text>
<text x="159.2" y="107.4">R38</text>
<text x="27.5" y="112.1">R437</text>
<text x="29.1" y="108.1">1.5K</text>
<text x="40.9" y="108.1">1.5K</text>
<text x="40.9" y="111.9">C191</text>
<text x="52.7" y="108.1">1.5K</text>
<text x="52.7" y="111.9">C190</text>
<text x="64.4" y="108.1">0R</text>
<text x="64.4" y="111.9">C189</text>
<text x="76.2" y="108.1">270R</text>
<text x="88" y="109.5">C188</text>
<text x="88" y="111.9">CAP</text>
<text x="109.8" y="109.7">120R</text>
<text x="116.8" y="109.7">1.2K</text>
<text x="124" y="109.7">120R</text>
<text x="131" y="109.7">1.2K</text>
<text x="138" y="109.7">120R</text>
<text x="145.1" y="109.7">1.2K</text>
<text x="152.1" y="109.7">120R</text>
<text x="159.2" y="109.7">1.2K</text>
<text x="167.9" y="112.1">J9</text>
<text x="184.4" y="109.7">L4</text>
<text x="198.5" y="109.5">C38</text>
<text x="198.5" y="111.9">CAP</text>
<text x="219.6" y="109.5">D61</text>
<text x="227.4" y="112.1">R159</text>
<text x="253.2" y="109.7">R154</text>
<text x="253.2" y="112.1">4.7K</text>
<text x="262.7" y="109.7">R155</text>
<text x="262.7" y="112.1">4.7K</text>
<text x="269.7" y="109.7">R153</text>
<text x="269.7" y="112.1">4.7K</text>
<text x="27.5" y="114.5">20K</text>
<text x="40.9" y="114.2">CAP</text>
<text x="52.7" y="114.2">CAP</text>
<text x="64.4" y="114.2">CAP</text>
<text x="198.5" y="116.1">R242</text>
<text x="198.5" y="119.8">47R</text>
<text x="210.2" y="114.2">C36</text>
<text x="210.2" y="116.6">CAP</text>
<text x="227.4" y="114.5">10K</text>
<text x="245.5" y="114.5">U9</text>
<text x="27.5" y="121.5">R438</text>
<text x="27.5" y="123.9">27K</text>
<text x="198.5" y="123.1">R185</text>
<text x="167.9" y="130.9">KEY</text>
<text x="198.5" y="126.9">47R</text>
<text x="198.5" y="130.7">C37</text>
<text x="210.2" y="128.3">C35</text>
<text x="210.2" y="130.7">CAP</text>
<text x="227.4" y="126.2">R158</text>
<text x="227.4" y="128.5">10K</text>
<text x="240.8" y="128.5">SN75176</text>
<text x="29.1" y="137.3">R97</text>
<text x="198.5" y="133">CAP</text>
<text x="29.1" y="141">4.7K</text>
<text x="114.6" y="142.6">R381</text>
<text x="135.7" y="140.3">R384</text>
<text x="135.7" y="142.6">4.7K</text>
<text x="241.6" y="140.3">R156</text>
<text x="241.6" y="142.6">5.1K</text>
<text x="27.5" y="147.3">R65</text>
<text x="27.5" y="149.7">4.7K</text>
<text x="52.7" y="145">U4</text>
<text x="95" y="145">U1</text>
<text x="114.6" y="145">4.7K</text>
<text x="243.2" y="146.7">R157</text>
<text x="264.3" y="145">Q8</text>
<text x="264.3" y="147.3">NPN</text>
<text x="116.2" y="153.7">R92</text>
<text x="137.3" y="152">Q12</text>
<text x="137.3" y="154.4">NPN</text>
<text x="243.2" y="150.4">5.1K</text>
<text x="116.2" y="157.4">470R</text>
<text x="27.5" y="166.1">R62</text>
<text x="39.3" y="166.1">R96</text>
<text x="95" y="166.1">HC08</text>
<text x="27.5" y="168.5">4.7K</text>
<text x="39.3" y="168.5">4.7K</text>
<text x="52.7" y="168.5">4044</text>
<text x="55" y="177.1">R112</text>
<text x="76.2" y="177.1">R445</text>
<text x="247.9" y="177.9">3811088703</text>
<text x="29.1" y="184.7">C1</text>
<text x="40.9" y="184.7">C2</text>
<text x="55" y="180.9">100R</text>
<text x="66.8" y="184.7">C31</text>
<text x="76.2" y="180.9">1.2K</text>
<text x="76.2" y="184.7">C197</text>
<text x="29.1" y="187">CAP</text>
<text x="40.9" y="187">CAP</text>
<text x="66.8" y="187">CAP</text>
<text x="76.2" y="187">CAP</text>
<text x="266.7" y="192">李和明</text>
<text x="266.7" y="189.6">2/4</text>
</g>
<g font-size="2.1" fill="#800000">
<text x="147.5" y="29.9">+5V</text>
<text x="274.2" y="28.7">+5V</text>
<text x="172.4" y="35.7">Us</text>
<text x="20.5" y="38.1">AUI</text>
<text x="262.5" y="38.1">U1-12</text>
<text x="91.7" y="47.5">VREF</text>
<text x="163.7" y="45.1">U8-74</text>
<text x="218.7" y="42.8">VREF</text>
<text x="201.5" y="55.7">+5V</text>
<text x="274.2" y="56.9">+5V</text>
<text x="119.2" y="60.5">+5V</text>
<text x="218.7" y="63.9">VREF</text>
<text x="178.7" y="71">U5-60</text>
<text x="262.5" y="68.7">U5-6</text>
<text x="20.5" y="73.3">AVI</text>
<text x="135.5" y="75.7">U8-1</text>
<text x="72.2" y="90.9">+5V</text>
<text x="106.5" y="100.3">U5-58</text>
<text x="114.6" y="100.3">+5V</text>
<text x="120.6" y="100.3">U5-57</text>
<text x="128.6" y="100.3">+5V</text>
<text x="134.8" y="100.3">U5-59</text>
<text x="142.7" y="100.3">+5V</text>
<text x="148.8" y="100.3">U5-60</text>
<text x="156.9" y="100.3">+5V</text>
<text x="20.5" y="106.2">ACI</text>
<text x="88.4" y="106.2">U8-78</text>
<text x="225" y="105.1">+5V</text>
<text x="267.4" y="102.7">+5V</text>
<text x="255.4" y="118">U5-65</text>
<text x="150.5" y="120.3">U5-56</text>
<text x="182.5" y="125">+5V</text>
<text x="232.1" y="125">+5V</text>
<text x="271.9" y="125">U5-66</text>
<text x="152.8" y="127.4">G7'</text>
<text x="182.5" y="127.4">U5-54</text>
<text x="112.2" y="135.6">+5V</text>
<text x="133.3" y="133.2">+5V</text>
<text x="239.2" y="133.2">+5V</text>
<text x="20.5" y="139.1">+5V</text>
<text x="40" y="141.5">U5-48</text>
<text x="64.9" y="148.5">+5V</text>
<text x="107.3" y="148.5">+5V</text>
<text x="137.8" y="148.5">G7'</text>
<text x="232.8" y="148.5">U5-68</text>
<text x="20" y="155.5">U4-4</text>
<text x="30.6" y="153.2">U5-51</text>
<text x="32.3" y="150.9">RST</text>
<text x="79" y="155.5">U5-47</text>
<text x="107.3" y="153.2">U1-12</text>
<text x="20" y="160.3">U4-6</text>
<text x="64.9" y="157.9">U4-12</text>
<text x="30.6" y="162.6">U5-52</text>
<text x="111.9" y="162.6">U5-50</text>
<text x="114.3" y="172">U5-49</text>
<text x="20.5" y="174.3">+5V</text>
<text x="36.9" y="177.9">+5V</text>
<text x="47.5" y="179">SC</text>
<text x="88.4" y="179">+5V</text>
</g>
</svg>
